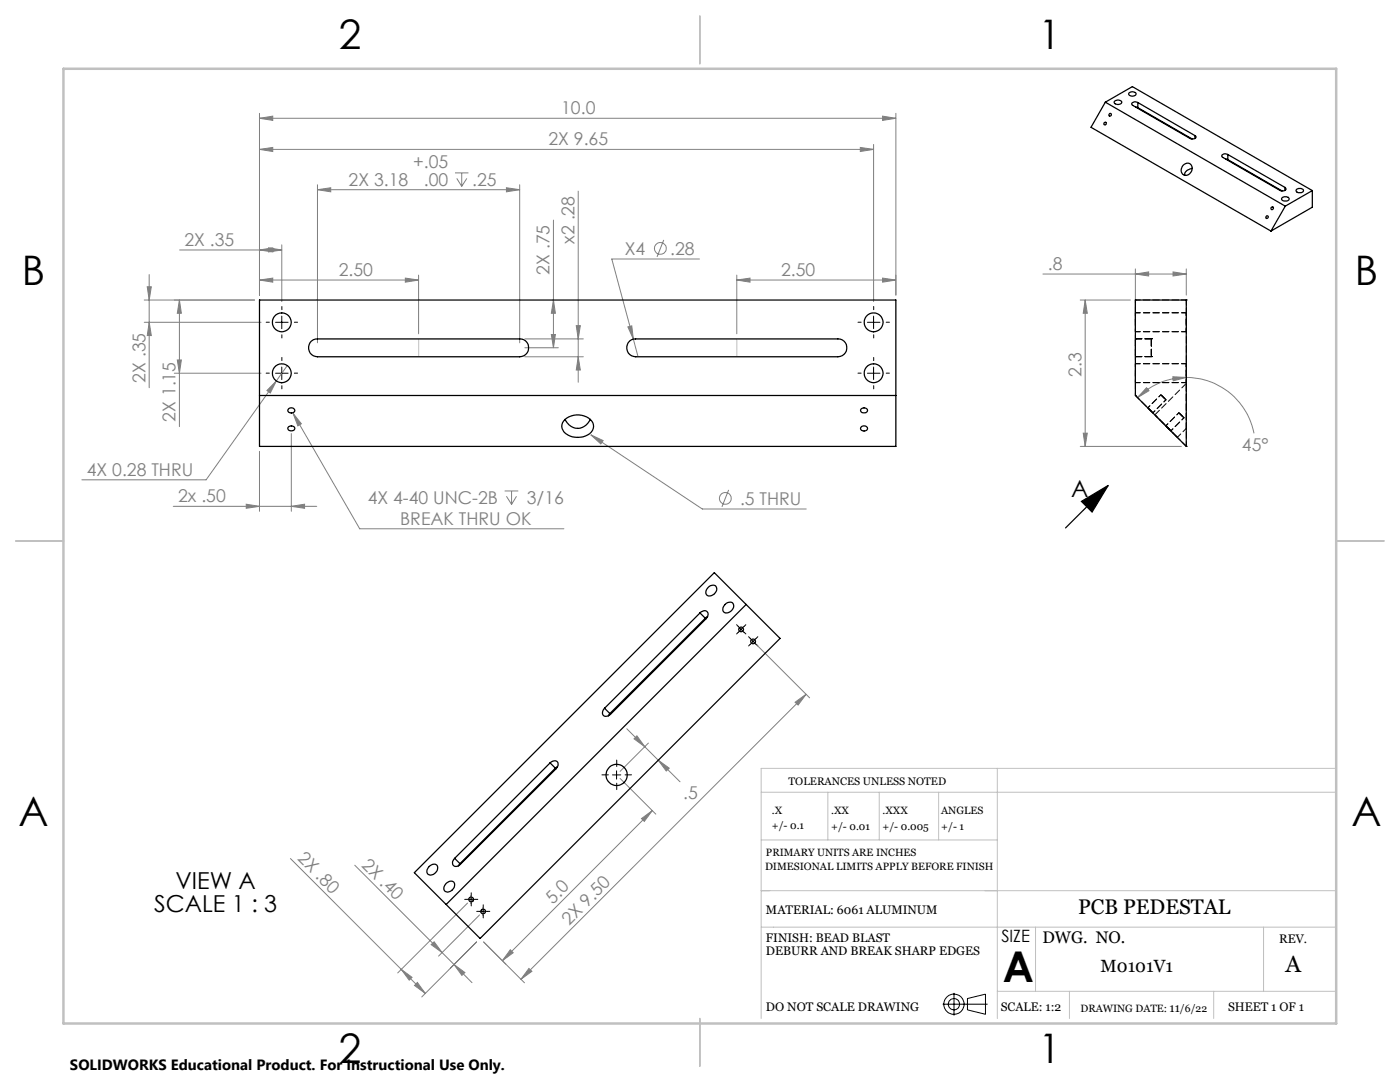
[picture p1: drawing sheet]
<svg xmlns="http://www.w3.org/2000/svg" width="279mm" height="216mm" viewBox="0 0 279 216" stroke-linecap="round" stroke-linejoin="round" font-family="sans-serif">
<g fill="none" stroke="#808080" stroke-width=".2">
<path d="M51.8 23.6l2.6-.4v.8zM51.8 29.8l2.6-.4v.8zM51.8 22.6v36.3M51.8 23.6h127M51.8 29.8h122.5M63.4 37.9l2.6-.4v.8zM63.4 36.9v31.5M63.4 37.9h40.3M90.8 34.5h2.7M91.2 35.6l.9 1.6M92.1 34.5v2.7M93.2 35.6l-1.1 1.6"/>
<path d="M101.1 37.5l2.6 .4-2.6 .4zM103.7 36.9v31.5M115.4 38.1v38.2M171.7 29.4l2.6 .4-2.6 .4zM174.3 28.8v31.4M176.1 23.2l2.7 .4-2.7 .4zM178.8 22.6v36.3M28.8 59.9h22M29.4 57.2h.8l-.4 2.7zM29.8 54.8v22.6M35.8 59.9v25.2M35.8 59.9l.4 2.6h-.8z"/>
<path d="M35.8 49.9h20.4M51.8 55.9l2.6-.4v.8zM51.8 55.9h31.7M51.8 49.9l2.6-.4v.8zM53.6 49.5l2.6 .4-2.6 .4zM56.2 48.9v11.3M80.9 55.5l2.6 .4-2.6 .4zM83.5 54.9v11.7M110.5 43.9v25.5M110.5 59.9l.3 2.6h-.8zM132.5 47.9l-1.4 3.4M139.6 51.7h-17.5l4.3 16"/>
<path d="M147 55.9l2.7-.4v.8zM147 55.9h31.8M147 54.9v11.7M176.1 55.5l2.7 .4-2.7 .4zM208.1 54.7h28.6M215.6 59.9h10M216.6 59.9v29.2M216.6 59.9l.4 2.6h-.8zM226.6 54.7l2.6-.4v.8zM226.6 53.7v11.5M234.1 54.3l2.6 .4-2.6 .4zM236.7 53.7v5.2"/>
<path d="M28.8 64.3h23.3M29.8 64.3l.4 2.7h-.8zM34.8 74.5h17.3M35.4 71.8h.8l-.4 2.7zM55.1 76l-1.2 2.4-.6-.5zM57.3 73l-16.2 22.7h-24.8M104.7 69.4h6.7M104.7 71.2h11.7M104.7 67.6h11.7M110 66.7h.8l-.3 2.7zM115 65h.8l-.4 2.6zM115.4 71.2l.4 2.6h-.8z"/>
<path d="M125.3 65.2l.8-.2 .3 2.7zM126.4 67.7l.9 3.4M228.8 77.4l.5 .6-2.3 1.3zM234.1 75.2l2.6 .1-2.6 .7zM236.7 75.3a14 14 0 0 0-9.7 4M236.7 75.3a13.8 13.8 0 0 1 13.6 11.2M51.8 90.1v11.9M58.1 86.5v15.5M58.5 82.5l1.6 2.1-.7 .4zM58.5 82.5l13.3 23h40.7M100.7 98h2.7M101.1 99l1 1.6"/>
<path d="M102.1 98v2.6M103.1 99l-1 1.6M117.9 86.8l2.5 1.1-.5 .7zM117.9 86.8l22.3 14.8h20.7M145.4 97.8l-1.3 3.3M215.6 89.1h20.2M216.2 86.4h.8l-.4 2.7zM34.6 101h28.6M49.1 100.6l2.7 .4-2.7 .4zM58.1 101l2.7-.4v.8zM151 128.7l10.6 10.5M160.9 138.5l-56.9 56.9"/>
<path d="M123.8 155.3l7.1 7.2M125.1 145.4l3.6 3.6M127.1 146.8l1.6 2.2-2.2-1.6zM128.7 149l2.7 2.7M129.4 148.3l-5.6 5.6M131.4 151.7l2.2 1.6-.6 .5zM131.4 151.7l4.3 4.3M158.7 140.1l2.2-1.6-1.6 2.2zM58 171.3l22.1 22.1M70.8 172.6l19.8 19.9M128 163.3l2.2-1.6-1.6 2.2zM130.2 161.7l-29.9 30"/>
<path d="M80.1 193.4l4.8 4.8M80.1 193.4l2.1 1.6-.5 .6zM83.3 196l1.6 2.2-2.2-1.6zM86 188.5l.6-.6 1.6 2.2zM90.6 192.5l3.6 3.6M90.6 192.5l2.2 1.6-.6 .5zM93.3 180.2l-13.9 13.9M95.1 188l-10.9 10.9M95.7 182.6l-8.2 8.2M96.5 188l8.2 8.1M101.8 189.5l.6 .6-2.1 1.6zM105.6 193.3l.6 .5-2.2 1.6z"/>
<circle cx="131.8" cy="49.6" r="1.18"/>
<circle cx="144.8" cy="99.4" r="1.18"/>
</g>
<g fill="none" stroke="#000" stroke-width=".2">
<path d="M55 74.5h2.5M55 64.3h2.5M56.2 63.1v2.5M56.2 73.2v2.5M173.1 74.5h2.5M173.1 64.3h2.5M174.3 63.1v2.5M174.3 73.2v2.5M147.3 125l.6 .6M147.9 125.6l-.6 .6M147.9 125.6l.6 .6M148.5 125l-.6 .6"/>
<path d="M149.7 127.4l.6 .6M150.3 128l-.6 .6M150.3 128l.6 .6M150.9 127.4l-.6 .6M122.2 154.6h1.7M123 153.8v1.7M93.2 179.5h1.7M94 178.6v1.7M95.6 181.9h1.7M96.4 181v1.7M190.4 198.1v4.5M193.1 199.2l3.6-.8v4l-3.6-.9z"/>
<path d="M188.1 200.4h9"/>
<circle cx="190.4" cy="200.4" r="1.13"/>
<circle cx="190.4" cy="200.4" r="2.03"/>
</g>
<path d="M221.2 96.9l-8.5 8.4M215.8 100l5.4-3.1-3.3 5.3z" fill="none" stroke="#000" stroke-width=".25"/>
<g fill="none" stroke="#000" stroke-width=".2" stroke-dasharray="15.2 1.3 1.3 1.3">
<path d="M53.8 74.5h-.7M53.8 64.3h-.7M56.3 72v-.7M56.3 77v.6M56.3 61.8v-.6M56.3 66.8v.6M58.8 74.5h.6M58.8 64.3h.6M171.9 64.3h-.7M171.9 74.5h-.7M174.4 61.8v-.6M174.4 66.8v.6"/>
<path d="M174.4 72v-.7M174.4 77v.6M176.9 64.3h.6M176.9 74.5h.6M147.3 126.2l-.3 .3M147.3 125l-.3-.3M148.5 126.2l.4 .3M148.5 125l.4-.3M149.7 128.6l-.3 .3M149.7 127.4l-.3-.4M150.9 128.6l.3 .3M150.9 127.4l.3-.4"/>
<path d="M121.4 154.6h-1.3M123.1 152.9v-1.2M123.1 156.3v1.3M124.7 154.6h1.3M93.2 179.5h-.5M94 178.6v-.5M94.9 179.5h.5M94 180.3v.5M95.6 181.9h-.5M96.4 181v-.5M96.4 182.7v.5M97.3 181.9h.4"/>
</g>
<path d="M83.6 71.2v-3.6M147.1 71.2v-3.6" fill="none" stroke="#c0c0c0" stroke-width=".2" stroke-dasharray="15.2 1.3 1.3 1.3"/>
<g fill="none" stroke="#c0c0c0" stroke-width=".2">
<path d="M151.9 158.1h114.8M165.2 158.1v9.5M175.5 158.1v9.5M187.3 158.1v9.5M199 153.3v49.9M266.7 153.3h-114.8v49.9M151.9 167.6h47.1M151.9 177.7h114.8M151.9 185h114.8M199 197.8h67.7M206.7 185v12.8M213.4 197.8v5.4"/>
<path d="M242.2 197.8v5.4M252.2 185v12.8"/>
</g>
<path d="M139.7 3.2v9.5M3.1 107.9h9.6M266.7 107.9h9.5M139.7 203.2v9.6" fill="none" stroke="#c0c0c0" stroke-width=".25"/>
<path d="M12.7 13.7h254v190.5h-254z" fill="none" stroke="#c0c0c0" stroke-width=".5"/>
<path d="M215.8 100l5.4-3.1-3.3 5.3z" fill="#000"/>
<g fill="#808080">
<path d="M80.9 55.5l2.6 .4-2.6 .4zM51.8 55.9l2.6-.4v.8z"/>
<path d="M147 55.9l2.7-.4v.8zM176.1 55.5l2.7 .4-2.7 .4z"/>
<path d="M58.1 101l2.7-.4v.8zM49.1 100.6l2.7 .4-2.7 .4zM234.1 54.3l2.6 .4-2.6 .4zM226.6 54.7l2.6-.4v.8z"/>
<path d="M51.8 49.9l2.6-.4v.8zM53.6 49.5l2.6 .4-2.6 .4zM51.8 23.6l2.6-.4v.8zM176.1 23.2l2.7 .4-2.7 .4zM55.1 76l-1.8 1.9 .6 .5zM51.8 29.8l2.6-.4v.8zM171.7 29.4l2.6 .4-2.6 .4zM117.9 86.8l2 1.8 .5-.7zM125.3 65.2l1.1 2.5-.3-2.7zM58.5 82.5l.9 2.5 .7-.4zM234.1 75.2l2.6 .1-2.6 .7zM228.8 77.4l.5 .6-2.3 1.3zM127.1 146.8l1.6 2.2-2.2-1.6zM131.4 151.7l2.2 1.6-.6 .5z"/>
<path d="M63.4 37.9l2.6-.4v.8zM101.1 37.5l2.6 .4-2.6 .4z"/>
<path d="M105.6 193.3l.6 .5-2.2 1.6zM158.7 140.1l2.2-1.6-1.6 2.2z"/>
<path d="M128 163.3l2.2-1.6-1.6 2.2zM101.8 189.5l.6 .6-2.1 1.6z"/>
<path d="M35.4 71.8h.8l-.4 2.7zM35.8 59.9l.4 2.6h-.8zM110 66.7h.8l-.3 2.7zM110.5 59.9l.3 2.6h-.8zM216.2 86.4h.8l-.4 2.7zM216.6 59.9l.4 2.6h-.8z"/>
<path d="M115.4 71.2l.4 2.6h-.8zM115 65h.8l-.4 2.6z"/>
<path d="M29.4 57.2h.8l-.4 2.7zM29.8 64.3l.4 2.7h-.8z"/>
<path d="M86 188.5l.6-.6 1.6 2.2zM90.6 192.5l2.2 1.6-.6 .5zM80.1 193.4l2.1 1.6-.5 .6zM83.3 196l1.6 2.2-2.2-1.6z"/>
</g>
<g fill="none" stroke="#000" stroke-width=".25">
<path d="M225.3 18.6a.88 .88 0 0 1 1.4 .2 .84 .84 0 0 1-1.5-.1zM220.6 20.4l35.9 20.7M220.6 20.4l-2.9 5 35.9 20.7M220.6 20.4l5.4-3.1 35.9 20.7M222.4 20.2a.91 .91 0 0 1 1.5 .3 .87 .87 0 0 1-1.5-.1zM226.7 21.4l.4 .1M227.1 20.5a.73 .73 0 0 0-1.2 .3l11.6 6.8a.84 .84 0 0 0 1.2-.3l-.2-.2M227.1 20.5l11.4 6.6M227.1 21.5l10.8 6.2M227.1 20.5v1M236.1 32.9a1.04 1.04 0 0 1 1.6-.1 1.04 1.04 0 0 1 0 1.5 1.07 1.07 0 0 1-1.6 .5 1.07 1.07 0 0 1-.1-1.7zM237.9 33.6a1.51 1.51 0 0 0-1.5 1.3l.1 .1"/>
<path d="M238.5 27.1v.5M244.6 31.7l.4 .2M245 30.8a.73 .73 0 0 0-1.2 .4l11.6 6.8a.84 .84 0 0 0 1.2-.3l-.2-.3M245 30.8l11.4 6.6M245 31.9l10.9 6.2M245 30.8v1.1M255.9 39.5a.87 .87 0 0 1 1.4 .2 .89 .89 0 0 1-1.5 0zM256.4 37.4v.6M258.8 37.8l.2-.1a.71 .71 0 0 1 1.1 .5 .9 .9 0 0 1-1.4-.2zM261.9 38v3.3l-8.3 4.8M261.9 38l-5.4 3.1M51.8 59.9h127v29.2h-127z"/>
<path d="M226.6 59.9h10.1v29.2l-10.1-10.2zM256.5 41.1l-2.9 5M51.8 78.9h127M62.2 68.1l.3-.3 .9-.2h40.3a1.78 1.78 0 0 1 1.8 1.8 1.78 1.78 0 0 1-1.8 1.8h-40.3a1.81 1.81 0 0 1-1.7-1.2 1.81 1.81 0 0 1 .5-1.9zM125.7 68.1l.3-.3 .9-.2h40.3a1.78 1.78 0 0 1 1.8 1.8 1.78 1.78 0 0 1-1.8 1.8h-40.3a1.81 1.81 0 0 1-1.7-1.2 1.81 1.81 0 0 1 .5-1.9zM57.6 81.6a.67 .67 0 0 1 .8-.2 .67 .67 0 0 1 .4 .7 .72 .72 0 0 1-.8 .3 .72 .72 0 0 1-.5-.6zM57.6 85.1a.63 .63 0 0 1 .9-.1 .63 .63 0 0 1 .2 .8 .68 .68 0 0 1-.8 .2 .68 .68 0 0 1-.4-.7zM112.7 83.7a3.8 3.8 0 0 1 5.6 .7 2 2 0 0 1-1.5 2.6 3.6 3.6 0 0 1-4.6-1.5 1.73 1.73 0 0 1 .5-1.8zM112.7 83.7a2.69 2.69 0 0 0 2.6 1.8 2.69 2.69 0 0 0 2.5-1.8M171.9 85.2a.67 .67 0 0 1 .8-.2 .67 .67 0 0 1 .4 .7 .72 .72 0 0 1-.8 .3 .72 .72 0 0 1-.5-.7zM171.9 81.5a.63 .63 0 0 1 .9-.1 .63 .63 0 0 1 .2 .8 .67 .67 0 0 1-.8 .2 .67 .67 0 0 1-.4-.7zM141.3 117.2a.9 .9 0 0 1 1.1-.5 .9 .9 0 0 1 .6 1.1 1.41 1.41 0 0 1-1.9 .9l-.2-.3v-.5z"/>
<path d="M139.7 122.3a.87 .87 0 0 1 .9-.5 .87 .87 0 0 1 .7 .7l-.1 .5-.3 .5-19.1 19a.88 .88 0 0 1-.8 .5 .88 .88 0 0 1-.8-.7l.1-.5 .3-.5M139.7 122.3l-19.1 19M139.7 122.3l1.1 1.1M140.8 123.4l-19.1 19M141.2 123l-.4 .4M144.9 120.4a.88 .88 0 0 1 1.3-.1 .88 .88 0 0 1 0 1.3 1.04 1.04 0 0 1-1 .7 1.04 1.04 0 0 1-.9-.6l.1-.7zM148.9 120.6l-59.9 59.9M109.8 152.2a.86 .86 0 0 1 .9-.4 .86 .86 0 0 1 .7 .7l-.1 .5-.4 .4-19 19a.84 .84 0 0 1-1.3 .4 .84 .84 0 0 1 0-1.3l.1-.2M109.8 152.2l-19.1 19.1M109.8 152.2l1 1.1M110.8 153.3l-19 19M111.3 153l-.5 .3"/>
<path d="M120.6 141.3l1.1 1.1M121.7 142.4l-.3 .4M82.7 174.1l59.9-59.8 13.1 13.1-59.9 59.9zM85.7 172.9a.96 .96 0 0 1 1.6 .1 1.4 1.4 0 0 1-1.9 1.4l-.2-.3v-.5zM89 176.3a.96 .96 0 0 1 1.7 .1 1.4 1.4 0 0 1-1.9 1.4l-.2-.4v-.4zM90.7 171.3l1.1 1M91.8 172.3l-.3 .5"/>
<circle cx="220.6" cy="24.6" r=".27"/>
<circle cx="221.5" cy="22.9" r=".27"/>
<circle cx="252.9" cy="43.3" r=".27"/>
<circle cx="253.9" cy="41.5" r=".27"/>
<circle cx="56.2" cy="74.5" r="1.89"/>
<circle cx="56.2" cy="64.3" r="1.88"/>
<circle cx="174.3" cy="64.3" r="1.89"/>
<circle cx="174.3" cy="74.5" r="1.88"/>
<circle cx="147.9" cy="125.6" r=".48"/>
<circle cx="150.3" cy="128" r=".48"/>
<circle cx="123.1" cy="154.6" r="2.12"/>
<circle cx="94" cy="179.5" r=".47"/>
<circle cx="96.4" cy="181.9" r=".48"/>
</g>
<path d="M226.6 59.9h.1M236.8 59.9h.1M226.6 78.9h.1M226.6 67.6h.1M226.6 71.2h.1M229.8 67.6h.1M229.8 71.2h.1M229.8 71.2h-3.2M229.8 67.6h-3.2M236.8 76.5l-6.3 6.3M235 87.3l-4.5-4.5 4.5 4.5M236.8 89.1h.1" fill="none" stroke="#000" stroke-width=".2" stroke-dasharray="1.3 .6"/>
<path d="M226.6 72.6v3.7v-3.7M226.6 66.2v-3.8v3.8M226.6 76.3v-3.7v3.7M226.6 62.4v3.8v-3.8M231.7 78.8l-2.6 2.6M236.8 72.6v3.7v-3.7M236.8 66.2v-3.8v3.8M236.8 76.3v-3.7v3.7M236.8 62.4v3.8v-3.8M230.1 82.4l2.6-2.6M233.7 86l2.6-2.6M235.3 82.4l-2.6 2.6" fill="none" stroke="#000" stroke-width=".2" stroke-dasharray="1.3 .6" stroke-dashoffset=".7"/>
<path d="M231.7 78.8l1 1-1-1M232.7 79.8l-1-1 1 1M229.1 81.4l1 1-1-1M230.1 82.4l-1-1 1 1M232.7 85l1 1-1-1M233.7 86l-1-1 1 1M235.3 82.4l1 1-1-1M236.2 83.3l-.9-.9 .9 .9M236.8 85.5v-9v9" fill="none" stroke="#000" stroke-width=".2" stroke-dasharray="1.3 .6" stroke-dashoffset=".2"/>
<path d="M226.6 67.6v3.6M229.8 67.6v3.6" fill="none" stroke="#000" stroke-width=".2" stroke-dasharray="1.3 .6" stroke-dashoffset="-.2"/>
<path d="M226.6 59.9v19" fill="none" stroke="#000" stroke-width=".2" stroke-dasharray="1.3 .6" stroke-dashoffset=".6"/>
<path d="M236.8 89.1l-10.2-10.2" fill="none" stroke="#000" stroke-width=".2" stroke-dasharray="1.3 .6" stroke-dashoffset=".1"/>
<path d="M226.6 59.9h10.2M236.8 59.9v29.2M226.6 76.3h10.2M226.6 66.2h10.2M236.8 72.6h-10.2M236.8 62.4h-10.2M235 87.3l1.8-1.8" fill="none" stroke="#000" stroke-width=".2" stroke-dasharray="1.3 .6" stroke-dashoffset=".3"/>
<text font-size="8.5" x="200.2" y="195.9">A</text>
<g font-size="8.1">
<text x="67.6" y="9.7">2</text>
<text x="207.3" y="9.7">1</text>
<text x="4.4" y="57">B</text>
<text x="270.4" y="57">B</text>
<text x="3.7" y="164.9">A</text>
<text x="269.7" y="164.9">A</text>
<text x="67.6" y="212.2">2</text>
<text x="207.3" y="212.2">1</text>
</g>
<g font-size="4.7">
<text x="213.8" y="99.2">A</text>
<text x="35" y="177.4">VIEW A</text>
<text x="30.8" y="182">SCALE 1 : 3</text>
</g>
<text font-size="4.6" x="256.5" y="193.9">A</text>
<text font-size="4.2" x="215.2" y="182.4">PCB PEDESTAL</text>
<g font-size="3.5" fill="#808080">
<text x="112" y="22.8">10.0</text>
<text x="109.5" y="29">2X 9.65</text>
<text x="82.5" y="33.6">+.05</text>
<text x="69.6" y="37.1">2X 3.18</text>
<text x="84.6" y="37.1">.00</text>
<text x="94.2" y="37.1">.25</text>
<text x="36.8" y="49.1">2X .35</text>
<text x="114.7" y="48.6" transform="rotate(-90 114.7 48.6)">x2 .28</text>
<text x="124.7" y="50.9">X4</text>
<text x="133.7" y="50.9">.28</text>
<text x="209.1" y="53.9">.8</text>
<text x="67.6" y="55.1">2.50</text>
<text x="109.7" y="54.8" transform="rotate(-90 109.7 54.8)">2X .75</text>
<text x="155.9" y="55.1">2.50</text>
<text x="29" y="76.4" transform="rotate(-90 29 76.4)">2X .35</text>
<text x="215.8" y="75.2" transform="rotate(-90 215.8 75.2)">2.3</text>
<text x="35" y="84.1" transform="rotate(-90 35 84.1)">2X 1.15</text>
<text x="247.9" y="89.9">45°</text>
<text x="17.3" y="95">4X 0.28 THRU</text>
<text x="35.6" y="100.2">2x .50</text>
<text x="73.4" y="100.5">4X 4-40 UNC-2B</text>
<text x="105.1" y="100.5">3/16</text>
<text x="147.7" y="100.8">.5 THRU</text>
<text x="79.9" y="104.7">BREAK THRU OK</text>
<text x="136.4" y="159.4">.5</text>
<text x="59.2" y="171.4" transform="rotate(45 59.2 171.4)">2X .80</text>
<text x="72" y="172.8" transform="rotate(45 72 172.8)">2X .40</text>
<text x="110.3" y="180.5" transform="rotate(-45 110.3 180.5)">5.0</text>
<text x="113.6" y="184.7" transform="rotate(-45 113.6 184.7)">2X 9.50</text>
</g>
<text font-size="3.5" x="219.6" y="193.9">M0101V1</text>
<g font-size="3.4">
<text x="199.8" y="188.1">SIZE</text>
<text x="208.1" y="188.1">DWG. NO.</text>
</g>
<text font-size="3" x="14" y="213.5">SOLIDWORKS Educational Product. For Instructional Use Only.</text>
<g font-size="2.5">
<text x="152.9" y="182.4">MATERIAL: 6061 ALUMINUM</text>
<text x="152.9" y="188">FINISH: BEAD BLAST</text>
<text x="152.9" y="190.5">DEBURR AND BREAK SHARP EDGES</text>
<text x="255.3" y="188.1">REV.</text>
<text x="152.9" y="201.7">DO NOT SCALE DRAWING</text>
<text x="199.7" y="201.7">SCALE: 1:2</text>
<text x="233.4" y="202">11</text>
<text x="245.1" y="201.7">SHEET 1 OF 1</text>
</g>
<text font-size="2.2" x="157.4" y="156.7">TOLERANCES UNLESS NOTED</text>
<g font-size="2.1">
<text x="154" y="162.4">.X</text>
<text x="154" y="165.5">+/- 0.1</text>
<text x="165.9" y="162.5">.XX</text>
<text x="165.9" y="165.6">+/- 0.01</text>
<text x="176.1" y="162.5">.XXX</text>
<text x="176.1" y="165.6">+/- 0.005</text>
<text x="187.8" y="162.5">ANGLES</text>
<text x="187.8" y="165.6">+/- 1</text>
<text x="152.7" y="173.6">DIMESIONAL LIMITS APPLY BEFORE FINISH</text>
<text x="152.9" y="170.9">PRIMARY UNITS ARE INCHES</text>
<text x="215.6" y="202">DRAWING DATE:</text>
<text x="235.5" y="202">/6/22</text>
</g>
</svg>
